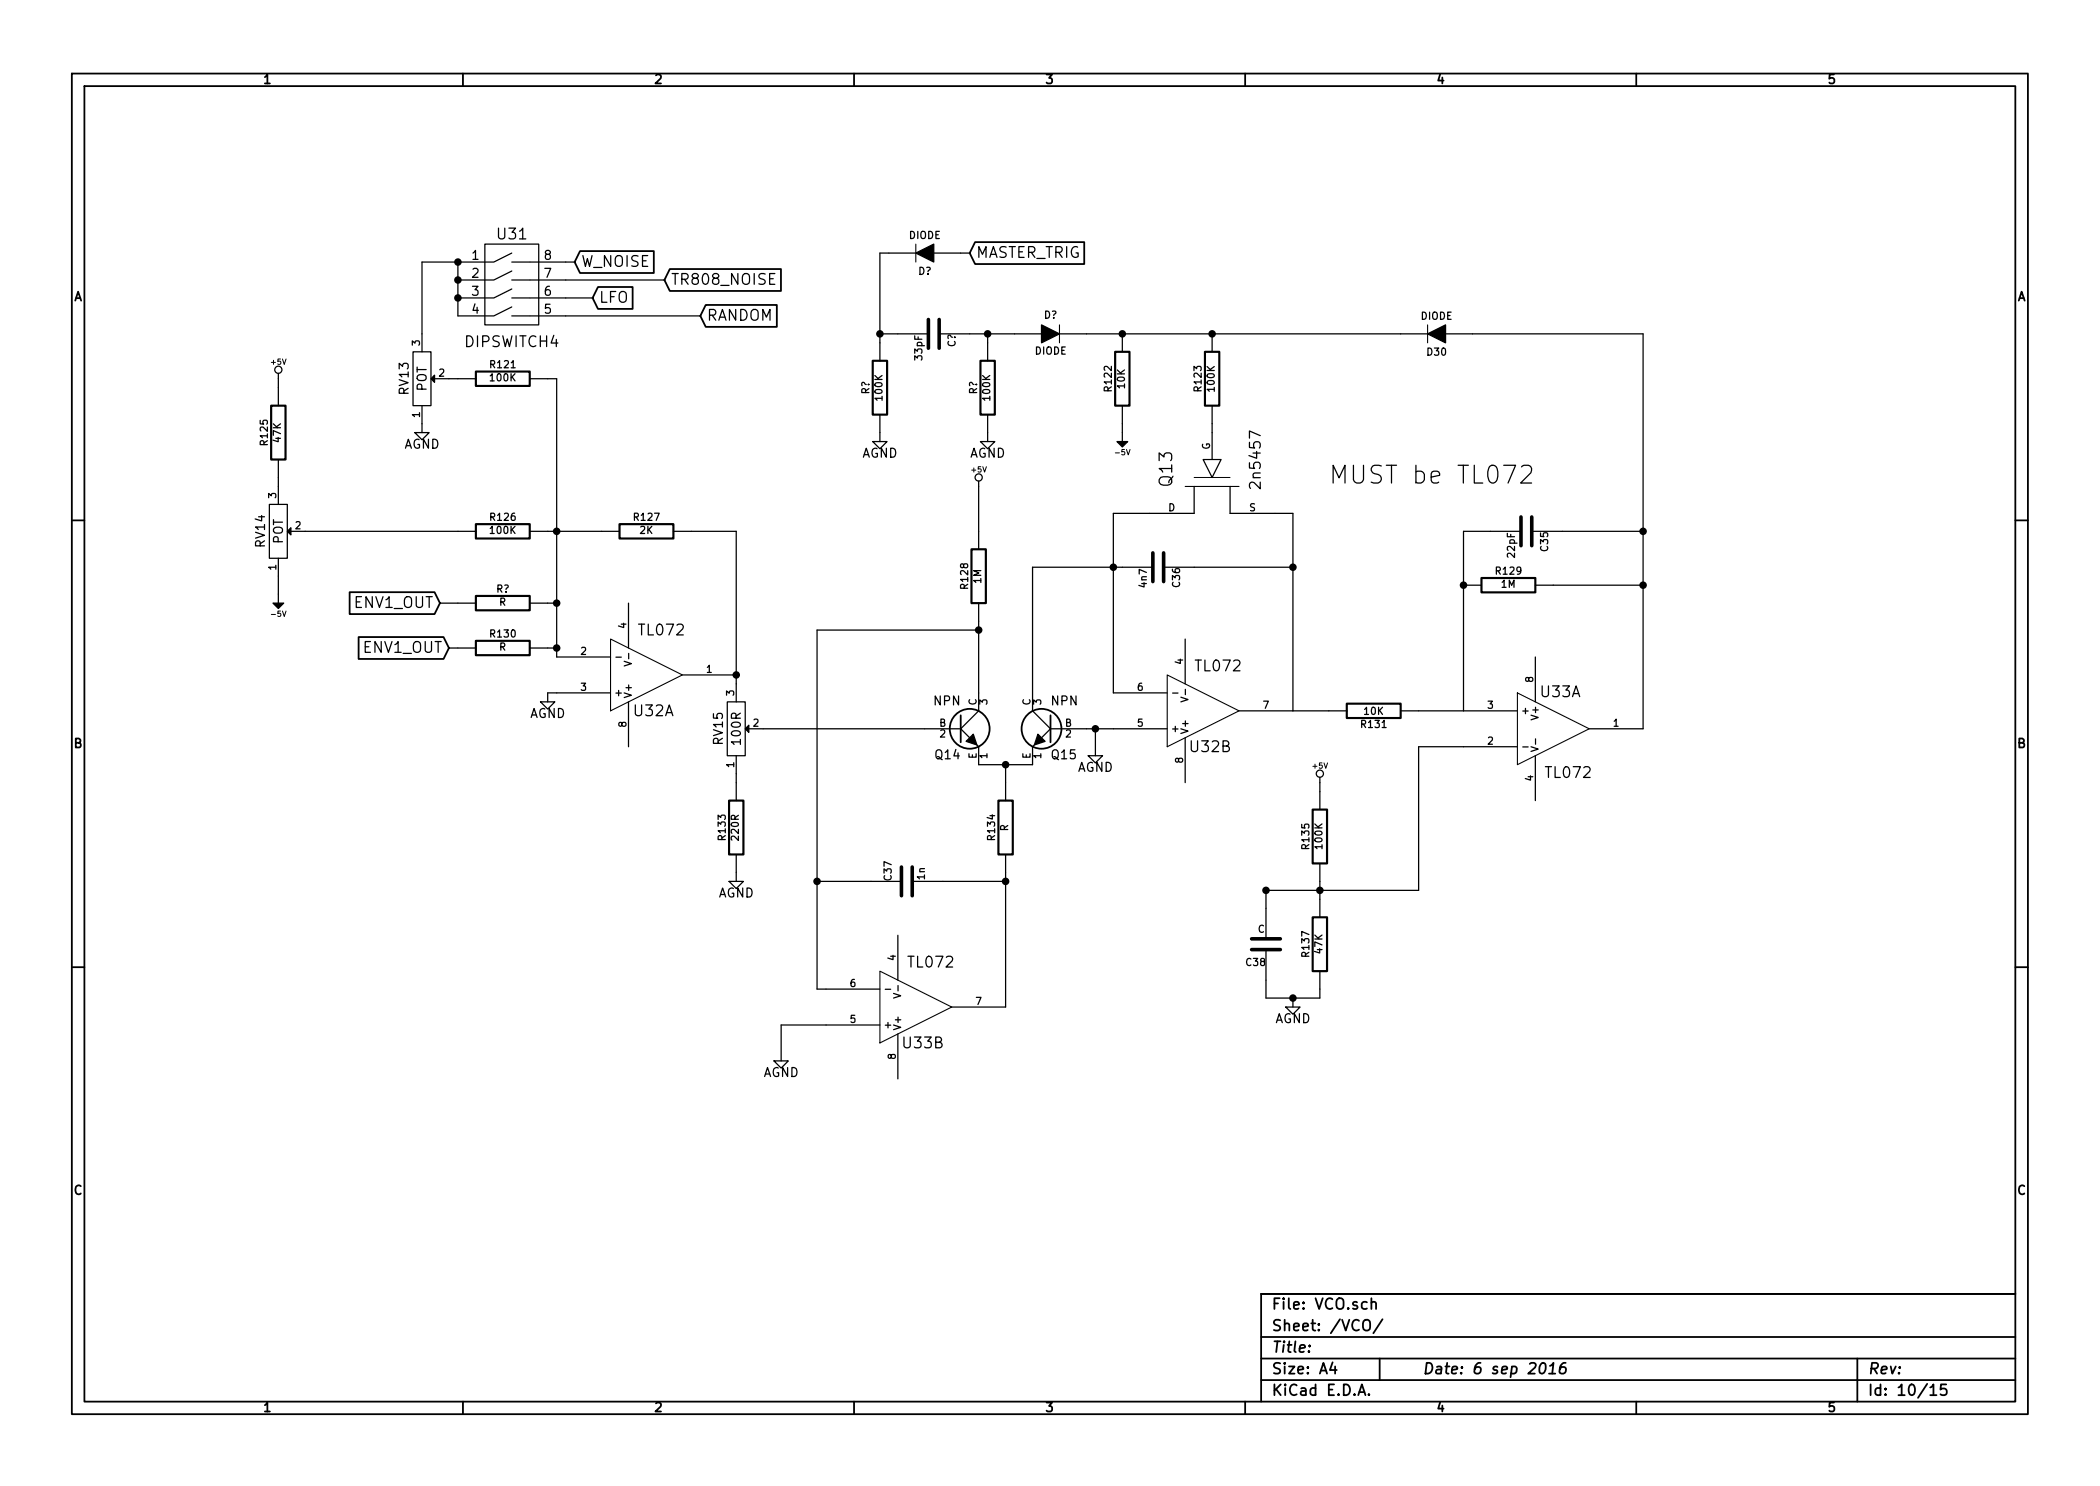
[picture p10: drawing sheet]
<svg xmlns="http://www.w3.org/2000/svg" width="297mm" height="210mm" viewBox="0 0 297 210" stroke-linecap="round" stroke-linejoin="round" font-family="sans-serif">
<g fill="none" stroke="#000" stroke-width=".25">
<path d="M10.2 10.4h276.6v189.7h-276.6zM11.9 12.2h273.2v186.1h-273.2zM65.5 10.4v1.8M120.8 10.4v1.8M176.1 10.4v1.8M231.4 10.4v1.8M82 35.5h10.5v3.1h-10.5l-.7-1.5zM94.7 38.1h15.8v3.1h-15.8l-.7-1.6zM137.9 34.3h15.5v3.1h-15.5l-.7-1.6zM84.6 40.6h4.9v3.1h-4.9l-.8-1.5zM99.8 43.1h10.1v3.1h-10.1l-.7-1.5zM10.2 73.6h1.7"/>
<path d="M285.1 73.6h1.7M49.5 83.8h12l.7 1.5-.7 1.6h-12zM50.7 90.1h12l.8 1.6-.8 1.5h-12zM135.9 101.2v3.8M148.6 101.2v3.8M10.2 136.8h1.7M285.1 136.8h1.7M65.5 198.3v1.8M120.8 198.3v1.8M176.1 198.3v1.8M178.4 189.2h106.7M178.4 195.3h106.7"/>
<path d="M178.4 192.2h106.7M185.2 190.4h.1l-.1 .1v-.1v.1M188.5 192.8l-.4 1h1M188.8 193.3v1.1M192.1 197.4l.5-1.5 .5 1.5M192.3 197h.7M192.9 187a.5 .5 0 0 1 .5-.3 .5 .5 0 0 1 .4 .5v.9a.53 .53 0 0 1-.6 .2 .53 .53 0 0 1-.4-.5zM193.6 197.3h.1l-.1 .1-.1-.1h.1v.1M194 184.3a.38 .38 0 0 1 .6 .1v.8M194 183.7v1.5M195.1 192.2v3.1M195.6 186.7l-1.3 1.9"/>
<path d="M218 193a.35 .35 0 0 1 .4-.2 .35 .35 0 0 1 .2 .3 .87 .87 0 0 1-.6 1.3l-.1-.1a1.14 1.14 0 0 1 .1-1.3zM219.1 194.4h.9M219.2 193.3l.5-.5-.1 1.6M221.5 192.8a.72 .72 0 0 0-.9 .7v.7a.52 .52 0 0 0 .9-.1v-.5a.49 .49 0 0 0-.9 .1M231.4 198.3v1.8M262.7 192.2v6.1M273 196.3l.5-.4v1.5M273 197.4h.9M275.3 195.9h-.8v.7l.2-.1h.5l.2 .3-.1 .5a.62 .62 0 0 1-.8 0M285.1 183.1h-106.7v15.2"/>
<circle cx="137.2" cy="103.1" r="2.82"/>
<circle cx="147.3" cy="103.1" r="2.82"/>
</g>
<path d="M129.5 34.5v2.6M149.9 46v2.5M201.9 46v2.5M167.6 68.8h7.7M86.4 90.4l10.1 5.1-10.1 5.1zM165.1 95.5l10.2 5.1-10.2 5.1zM214.6 98l10.2 5.1-10.2 5.1zM124.5 137.4l10.1 5.1-10.1 5.1z" fill="none" stroke="#000" stroke-width=".15"/>
<g fill="none" stroke="#000" stroke-width=".18">
<path d="M64.8 37.1v7.6h5M64.8 39.6h5M68.6 34.5h7.6v11.5h-7.6zM69.8 37.1h-10.1v12.7M72.4 38.3l-2.6 1.3M72.4 35.8l-2.6 1.3M72.4 39.6h2.5M72.4 37.1h2.5M75 39.6h19M75 37.1h6.3M129.5 35.8h-5v15.2M132.1 35.8h5.1"/>
<path d="M39.4 52.8v4.6M58.4 49.8h2.6v7.6h-2.6zM59.7 57.4v3.8M61.5 53.6h5.8M64.8 42.2h5M72.4 43.4l-2.6 1.3M72.4 40.9l-2.6 1.3M72.4 44.7h2.5M72.4 42.2h2.5M74.9 53.6h3.8v39.4h7.7M75 44.7h24.1M75 42.2h8.8"/>
<path d="M124.5 47.2h6.8M124.5 58.7v3.8M132.8 47.2h14.5M139.7 47.2v3.8M139.7 58.7v3.8M149.9 47.2h52M158.7 57.4v5.1M158.7 47.2v2.6M171.4 47.2v2.6M171.4 57.4v7.6M204.5 47.2h27.9v55.9h-7.6M38.1 71.4h2.5v7.6h-2.5z"/>
<path d="M39.4 79v6.3M39.4 65v6.4M41.1 75.2h26.2M58.7 61.2h2l-1 1zM74.9 75.2h12.7M95.2 75.2h8.9v24.1M123.4 62.5h2.1l-1 1zM138.4 68.1v9.6M138.7 62.5h2l-1 1zM168.9 68.8v3.8h-11.4v25.4h7.6M170.2 65h2.5l-1.3 2.6zM174 68.8v3.8h8.9v28"/>
<path d="M215.1 75.2h-8.1v25.4M215.2 66.1l.4-.3h.6a.67 .67 0 0 1 .3 1.1l-1.4 1.4h1.5M216.7 75.2h15.7M62.2 85.3h5.1M63.5 91.7h3.8M74.9 91.7h3.8M74.9 85.3h3.8M76.5 99.3h2l-1 1zM86.4 98h-8.9v1.3M87.1 93h.8M88.3 93.6l1 .3-1 .3M88.9 85.3v6.4"/>
<path d="M88.9 99.3v6.4M88.9 92.5v.7M96.5 95.5h7.6M102.9 99.3h2.5v7.6h-2.5zM138.4 85.3v15.3l-2.5 2.5M138.4 89.1h-22.8v50.8h8.9M163.1 80.3h-17.1v20.3l2.6 2.5M164.6 80.3h18.3M165.9 98.1h.7M167 98.6l1 .4-1 .3M167.6 90.4v6.4M167.7 97.5v.8"/>
<path d="M207 82.8h2.5M217.2 93v6.3M217.2 82.8h15.2M104.1 106.9v6.4M105.9 103.1h30M135.9 103.1l1.3 1.3M138.2 105.4l.2 .3v2.5h7.6v-2.5l.3-.3M142.2 108.2v5.1M148.6 103.1l-1.3 1.3M148.6 103.1h16.5M153.9 106.9h2.1l-1.1 1zM154.9 103.1v3.8"/>
<path d="M167.6 104.4v6.3M175.3 100.6h15.2M186.7 110v4.5M198.1 100.6h16.5M214.6 105.7h-13.9v20.3h-21.6v6.8M215.4 105.7h.8M216.6 105.7l1 .3-1 .3M217.2 106.9v6.4M217.2 104.5v.8M103.1 124.7h2.1l-1.1 1zM104.1 120.9v3.8M115.6 124.7h11.9"/>
<path d="M125.2 140h.8M127 132.3v6.4M127 139.4v.8M129 124.7h13.2M142.2 120.9v21.6h-7.6M179.1 134.4v6.8h7.6v-3.8M186.7 122.2v7.6M109.5 150.1h2l-1 1zM124.5 145h-14v5.1M126.4 140.6l1 .3-1 .3M127 146.3v6.3M181.9 142.5h2l-1 1z"/>
<path d="M182.9 141.2v1.3"/>
<circle cx="39.4" cy="52.3" r=".51"/>
<circle cx="138.4" cy="67.6" r=".51"/>
<circle cx="186.7" cy="109.5" r=".51"/>
</g>
<path d="M129.5 35.8l2.6-1.3v2.6zM61.5 53.1v1l-.5-.5zM147.3 46l2.6 1.2-2.6 1.3zM201.9 47.2l2.6-1.2v2.5zM41.1 74.7v1l-.5-.5zM158 62.5h1.5l-.8 .7zM38.6 85.3h1.5l-.7 .8zM105.9 102.6v1l-.5-.5zM137.7 103.9l.5 1.5-1.5-.5zM146.8 103.9l1 1-1.5 .5z" fill="#000" stroke="#000" stroke-width=".18"/>
<g fill="none" stroke="#000" stroke-width=".3">
<path d="M38.4 57.4h2v7.6h-2zM67.3 52.6h7.6v2h-7.6zM123.4 51h2.1v7.7h-2.1zM138.7 51h2v7.7h-2zM157.7 49.8h2.1v7.6h-2.1zM170.4 49.8h2.1v7.6h-2.1zM67.3 74.2h7.6v2h-7.6zM87.6 74.2h7.6v2h-7.6zM137.4 77.7h2v7.6h-2zM67.3 90.7h7.6v2h-7.6zM67.3 84.3h7.6v2.1h-7.6zM190.5 99.6h7.6v2h-7.6z"/>
<path d="M209.5 81.8h7.7v2h-7.7zM103.1 113.3h2.1v7.6h-2.1zM141.2 113.3h2.1v7.6h-2.1zM185.7 114.5h2v7.7h-2zM185.7 129.8h2v7.6h-2z"/>
</g>
<g fill="#000" stroke="#000" stroke-width=".25">
<circle cx="64.8" cy="39.6" r=".41"/>
<circle cx="64.8" cy="37.1" r=".41"/>
<circle cx="64.8" cy="42.2" r=".41"/>
<circle cx="124.5" cy="47.2" r=".41"/>
<circle cx="139.7" cy="47.2" r=".41"/>
<circle cx="158.7" cy="47.2" r=".41"/>
<circle cx="171.4" cy="47.2" r=".41"/>
<circle cx="78.7" cy="75.2" r=".41"/>
<circle cx="232.4" cy="75.2" r=".41"/>
<circle cx="78.7" cy="91.7" r=".41"/>
<circle cx="78.7" cy="85.3" r=".41"/>
<circle cx="104.1" cy="95.5" r=".41"/>
<circle cx="138.4" cy="89.1" r=".41"/>
<circle cx="157.5" cy="80.3" r=".41"/>
<circle cx="182.9" cy="80.3" r=".41"/>
<circle cx="207" cy="82.8" r=".41"/>
<circle cx="232.4" cy="82.8" r=".41"/>
<circle cx="142.2" cy="108.2" r=".41"/>
<circle cx="154.9" cy="103.1" r=".41"/>
<circle cx="115.6" cy="124.7" r=".41"/>
<circle cx="142.2" cy="124.7" r=".41"/>
<circle cx="179.1" cy="126" r=".41"/>
<circle cx="186.7" cy="126" r=".41"/>
<circle cx="182.9" cy="141.2" r=".41"/>
</g>
<path d="M131.3 45.2v4.1M132.8 45.2v4.1M163.1 78.2v4.1M164.6 78.2v4.1M215.1 73.1v4.1M216.7 73.1v4.1M127.5 122.7v4M129 122.7v4M177 132.8h4.1M177 134.4h4.1" fill="none" stroke="#000" stroke-width=".51"/>
<path d="M168.9 67.6h5.1" fill="none" stroke="#000" stroke-width=".14"/>
<text font-size="3.5" x="188" y="68.6">MUST be TL072</text>
<text font-size="2.5" x="165.9" y="68.7" transform="rotate(-90 165.9 68.7)">Q13</text>
<g font-size="2.1">
<text x="70.5" y="34">U31</text>
<text x="82.2" y="37.8">W_NOISE</text>
<text x="94.9" y="40.4">TR808_NOISE</text>
<text x="138.1" y="36.6">MASTER_TRIG</text>
<text x="84.8" y="42.9">LFO</text>
<text x="100" y="45.5">RANDOM</text>
<text x="65.9" y="49.2">DIPSWITCH4</text>
<text x="178.4" y="68.7" transform="rotate(-90 178.4 68.7)">2n5457</text>
<text x="50.1" y="86.1">ENV1_OUT</text>
<text x="90.5" y="90">TL072</text>
<text x="51.4" y="92.5">ENV1_OUT</text>
<text x="169.2" y="95.1">TL072</text>
<text x="89.7" y="101.4">U32A</text>
<text x="218" y="98.7">U33A</text>
<text x="168.4" y="106.5">U32B</text>
<text x="218.7" y="110.2">TL072</text>
<text x="128.6" y="137">TL072</text>
<text x="127.8" y="148.4">U33B</text>
<text x="179.9" y="185.4">File: VCO.sch</text>
<text x="179.9" y="191.5">Title:</text>
<text x="179.9" y="188.4">Sheet: /VCO/</text>
<text x="179.9" y="197.6">KiCad E.D.A.</text>
<text x="179.9" y="194.5">Size: A4</text>
<text x="201.2" y="194.5">Date: 6 sep 2016</text>
<text x="264.2" y="194.5">Rev:</text>
<text x="264.2" y="197.6">Id: 10/15</text>
</g>
<g font-size="1.8">
<text x="37.3" y="11.9">1</text>
<text x="92.7" y="11.9">2</text>
<text x="148" y="11.9">3</text>
<text x="203.3" y="11.9">4</text>
<text x="258.6" y="11.9">5</text>
<text x="66.8" y="36.8">1</text>
<text x="66.8" y="39.4">2</text>
<text x="66.8" y="41.9">3</text>
<text x="77" y="41.9">6</text>
<text x="77" y="39.4">7</text>
<text x="77" y="36.8">8</text>
<text x="10.4" y="42.7">A</text>
<text x="66.8" y="44.4">4</text>
<text x="77" y="44.4">5</text>
<text x="285.3" y="42.7">A</text>
<text x="57.9" y="55.8" transform="rotate(-90 57.9 55.8)">RV13</text>
<text x="60.4" y="55.4" transform="rotate(-90 60.4 55.4)">POT</text>
<text x="57.1" y="63.5">AGND</text>
<text x="121.9" y="64.8">AGND</text>
<text x="137.1" y="64.8">AGND</text>
<text x="37.5" y="77.4" transform="rotate(-90 37.5 77.4)">RV14</text>
<text x="40.1" y="77" transform="rotate(-90 40.1 77)">POT</text>
<text x="74.9" y="101.6">AGND</text>
<text x="132.1" y="99.9">NPN</text>
<text x="148.7" y="99.9">NPN</text>
<text x="10.4" y="105.9">B</text>
<text x="102.3" y="105.3" transform="rotate(-90 102.3 105.3)">RV15</text>
<text x="104.9" y="105.2" transform="rotate(-90 104.9 105.2)">100R</text>
<text x="132.3" y="107.5">Q14</text>
<text x="148.8" y="107.5">Q15</text>
<text x="285.3" y="105.9">B</text>
<text x="152.3" y="109.3">AGND</text>
<text x="101.5" y="127">AGND</text>
<text x="180.3" y="144.8">AGND</text>
<text x="107.9" y="152.4">AGND</text>
<text x="10.4" y="169.1">C</text>
<text x="285.3" y="169.1">C</text>
<text x="37.3" y="199.8">1</text>
<text x="92.7" y="199.8">2</text>
<text x="148" y="199.8">3</text>
<text x="203.3" y="199.8">4</text>
<text x="258.6" y="199.8">5</text>
</g>
<g font-size="1.4">
<text x="128.5" y="33.9">DIODE</text>
<text x="129.9" y="38.9">D?</text>
<text x="147.7" y="45.1">D?</text>
<text x="200.9" y="45.3">DIODE</text>
<text x="59.4" y="48.9" transform="rotate(-90 59.4 48.9)">3</text>
<text x="62.1" y="53.3">2</text>
<text x="69.4" y="54">100K</text>
<text x="69.4" y="52.1">R121</text>
<text x="130.5" y="50.9" transform="rotate(-90 130.5 50.9)">33pF</text>
<text x="135.2" y="49.1" transform="rotate(-90 135.2 49.1)">C?</text>
<text x="146.4" y="50.2">DIODE</text>
<text x="201.9" y="50.4">D30</text>
<text x="59.4" y="59" transform="rotate(-90 59.4 59)">1</text>
<text x="123" y="55.8" transform="rotate(-90 123 55.8)">R?</text>
<text x="124.9" y="56.6" transform="rotate(-90 124.9 56.6)">100K</text>
<text x="138.3" y="55.8" transform="rotate(-90 138.3 55.8)">R?</text>
<text x="140.1" y="56.6" transform="rotate(-90 140.1 56.6)">100K</text>
<text x="157.3" y="55.3" transform="rotate(-90 157.3 55.3)">R122</text>
<text x="159.2" y="54.9" transform="rotate(-90 159.2 54.9)">10K</text>
<text x="170" y="55.3" transform="rotate(-90 170 55.3)">R123</text>
<text x="171.9" y="55.3" transform="rotate(-90 171.9 55.3)">100K</text>
<text x="37.9" y="62.9" transform="rotate(-90 37.9 62.9)">R125</text>
<text x="39.8" y="62.5" transform="rotate(-90 39.8 62.5)">47K</text>
<text x="171.2" y="63.6" transform="rotate(-90 171.2 63.6)">G</text>
<text x="39.1" y="70.5" transform="rotate(-90 39.1 70.5)">3</text>
<text x="41.8" y="74.9">2</text>
<text x="69.4" y="75.6">100K</text>
<text x="69.4" y="73.7">R126</text>
<text x="89.8" y="73.7">R127</text>
<text x="90.5" y="75.6">2K</text>
<text x="165.2" y="72.4">D</text>
<text x="176.7" y="72.4">S</text>
<text x="219" y="77.9" transform="rotate(-90 219 77.9)">C35</text>
<text x="39.1" y="80.6" transform="rotate(-90 39.1 80.6)">1</text>
<text x="70.2" y="83.9">R?</text>
<text x="137" y="83.2" transform="rotate(-90 137 83.2)">R128</text>
<text x="138.8" y="82.5" transform="rotate(-90 138.8 82.5)">1M</text>
<text x="162.3" y="83.1" transform="rotate(-90 162.3 83.1)">4n7</text>
<text x="167" y="83" transform="rotate(-90 167 83)">C36</text>
<text x="211.7" y="81.4">R129</text>
<text x="212.4" y="83.2">1M</text>
<text x="214.3" y="78.8" transform="rotate(-90 214.3 78.8)">22pF</text>
<text x="70.6" y="85.7">R</text>
<text x="88.6" y="88.9" transform="rotate(-90 88.6 88.9)">4</text>
<text x="69.4" y="90.2">R130</text>
<text x="70.6" y="92.1">R</text>
<text x="82.2" y="92.7">2</text>
<text x="99.9" y="95.2">1</text>
<text x="167.4" y="94" transform="rotate(-90 167.4 94)">4</text>
<text x="82.2" y="97.8">3</text>
<text x="86.9" y="98.5">+</text>
<text x="89.4" y="98.8" transform="rotate(-90 89.4 98.8)">V+</text>
<text x="103.9" y="98.4" transform="rotate(-90 103.9 98.4)">3</text>
<text x="138.2" y="99.8" transform="rotate(-90 138.2 99.8)">C</text>
<text x="139.7" y="99.7" transform="rotate(-90 139.7 99.7)">3</text>
<text x="145.8" y="99.8" transform="rotate(-90 145.8 99.8)">C</text>
<text x="147.3" y="99.7" transform="rotate(-90 147.3 99.7)">3</text>
<text x="160.9" y="97.8">6</text>
<text x="178.7" y="100.3">7</text>
<text x="193" y="101.2">10K</text>
<text x="210.4" y="100.3">3</text>
<text x="215.1" y="101.1">+</text>
<text x="216.9" y="96.5" transform="rotate(-90 216.9 96.5)">8</text>
<text x="217.7" y="101.6" transform="rotate(-90 217.7 101.6)">V+</text>
<text x="88.6" y="102.9" transform="rotate(-90 88.6 102.9)">8</text>
<text x="106.6" y="102.9">2</text>
<text x="132.8" y="102.9">B</text>
<text x="133" y="104.4">2</text>
<text x="138.2" y="107.4" transform="rotate(-90 138.2 107.4)">E</text>
<text x="139.7" y="107.3" transform="rotate(-90 139.7 107.3)">1</text>
<text x="145.8" y="107.4" transform="rotate(-90 145.8 107.4)">E</text>
<text x="147.3" y="107.3" transform="rotate(-90 147.3 107.3)">1</text>
<text x="150.6" y="102.9">B</text>
<text x="150.7" y="104.4">2</text>
<text x="160.9" y="102.9">5</text>
<text x="165.6" y="103.6">+</text>
<text x="167.4" y="107.9" transform="rotate(-90 167.4 107.9)">8</text>
<text x="168.1" y="103.9" transform="rotate(-90 168.1 103.9)">V+</text>
<text x="192.6" y="103">R131</text>
<text x="210.4" y="105.4">2</text>
<text x="228.2" y="102.9">1</text>
<text x="103.9" y="108.6" transform="rotate(-90 103.9 108.6)">1</text>
<text x="216.9" y="110.5" transform="rotate(-90 216.9 110.5)">4</text>
<text x="102.7" y="118.8" transform="rotate(-90 102.7 118.8)">R133</text>
<text x="104.5" y="118.8" transform="rotate(-90 104.5 118.8)">220R</text>
<text x="140.8" y="118.8" transform="rotate(-90 140.8 118.8)">R134</text>
<text x="142.6" y="117.6" transform="rotate(-90 142.6 117.6)">R</text>
<text x="126.2" y="124.5" transform="rotate(-90 126.2 124.5)">C37</text>
<text x="130.9" y="124.4" transform="rotate(-90 130.9 124.4)">1n</text>
<text x="185.2" y="120" transform="rotate(-90 185.2 120)">R135</text>
<text x="187.1" y="120" transform="rotate(-90 187.1 120)">100K</text>
<text x="126.7" y="135.9" transform="rotate(-90 126.7 135.9)">4</text>
<text x="176.3" y="136.7">C38</text>
<text x="177.9" y="132">C</text>
<text x="185.2" y="135.3" transform="rotate(-90 185.2 135.3)">R137</text>
<text x="187.1" y="134.9" transform="rotate(-90 187.1 134.9)">47K</text>
<text x="120.3" y="139.7">6</text>
<text x="138" y="142.2">7</text>
<text x="120.3" y="144.8">5</text>
<text x="125" y="145.5">+</text>
<text x="126.7" y="149.9" transform="rotate(-90 126.7 149.9)">8</text>
<text x="127.5" y="145.8" transform="rotate(-90 127.5 145.8)">V+</text>
</g>
<g font-size="1.1">
<text x="38.4" y="51.6">+5V</text>
<text x="157.9" y="64.4">-5V</text>
<text x="137.5" y="66.9">+5V</text>
<text x="38.6" y="87.3">-5V</text>
<text x="185.7" y="108.8">+5V</text>
</g>
</svg>
